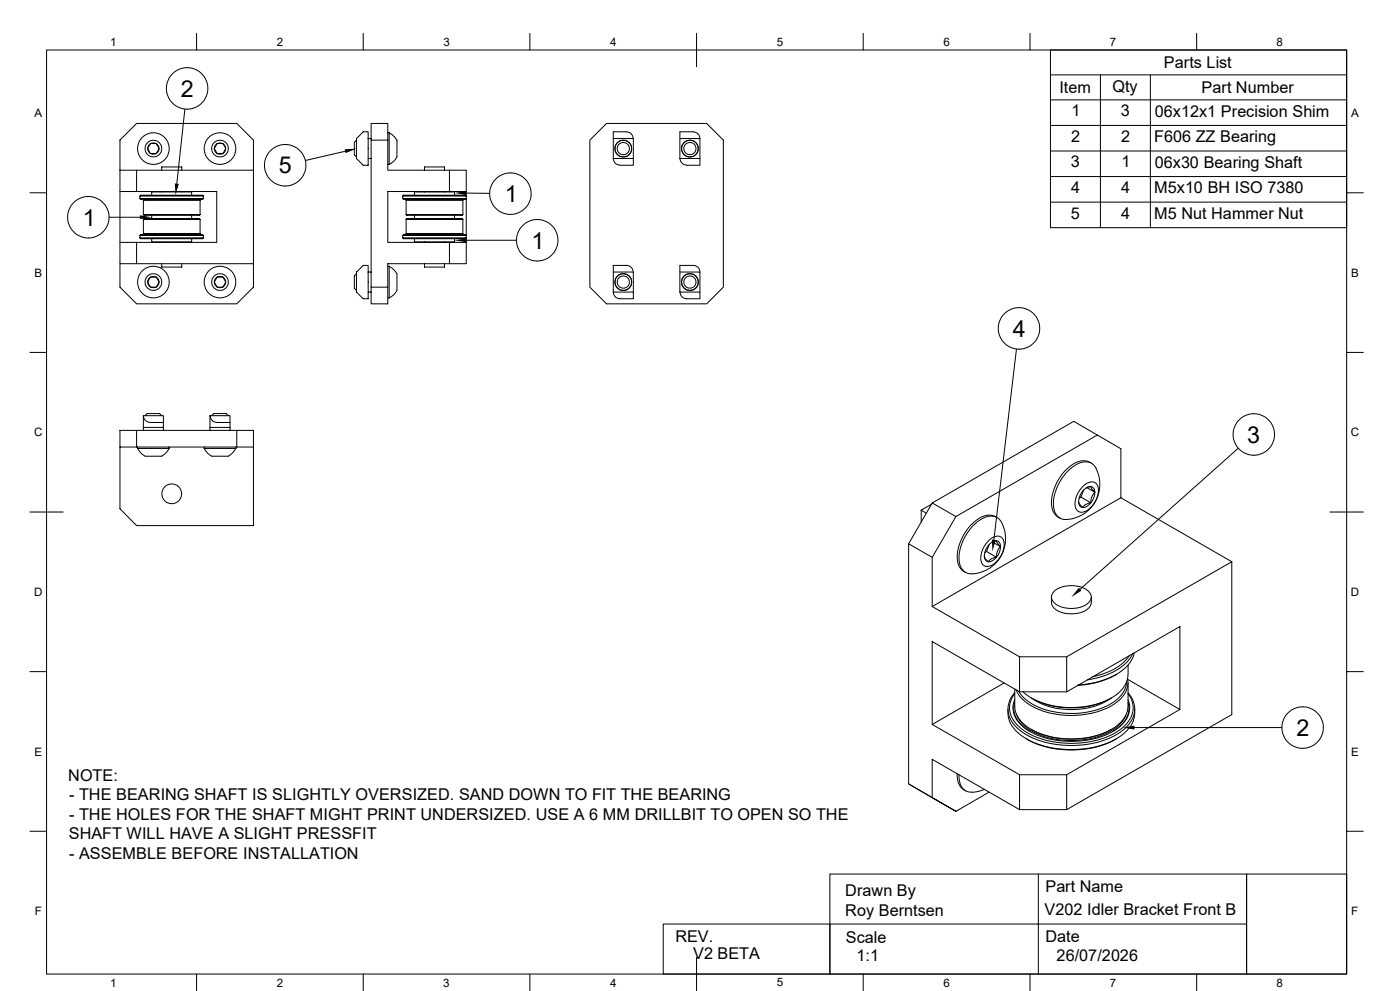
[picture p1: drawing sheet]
<svg xmlns="http://www.w3.org/2000/svg" width="420mm" height="297mm" viewBox="0 0 420 297" stroke-linecap="round" stroke-linejoin="round" font-family="sans-serif">
<g fill="none" stroke="#000" stroke-width=".3">
<path d="M14 15h390v276.9h-390zM59 10v5M109 10v5M159 10v5M209 10v10M259 10v5M309 10v5M359 10v5M404 15h-88.9v53.2h88.9M55.5 32.7l-2.5 22.3M108.6 39.8l.4-.3h1.4v10h-1.4l-2.1-2v-6zM116.3 39.8h.5v9.5"/>
<path d="M116.7 39.8l1.4 1 1 1.3M315.1 22.4h88.9M315.1 29.9h88.9M315.1 37.6h88.9M330.1 22.4v45.8M345.1 22.4v45.8M9 57.8h5M36 51h5v6.4M36 57.4h29v15.2h-24M41 51h35M42 59.5l.2 .2h18.6l.2-.2M42 59.5h19"/>
<path d="M42 58.8l.2-.3h18.6l.2 .3M42 58.8h19M42 58.8v.7M43 60h17M43 60v4.3M43.1 59.9h16.8M43.1 59.7v.2M43.1 59.9l-.1 .1M45.1 43.1l1.8-.1 .6 1.1a1.01 1.01 0 0 1-.3 1.4l-.3 .5h-1.3a1.25 1.25 0 0 1-1.1-1l-.2-.6zM45.5 58.5v-1h12v1M48.5 51v-1h6v1M48.5 57.4v.1"/>
<path d="M54.5 57.4v.1M59.9 59.7v.2M59.9 59.9l.1 .1M60 60v4.3M61 58.8v.7M65.2 43h1.2a1.25 1.25 0 0 1 1.1 1.1l.2 .5-.6 1a1.24 1.24 0 0 1-1.4 .4h-.5l-.7-1.1a1.01 1.01 0 0 1 .4-1.3zM103.5 45.3l-11.8 2.8M106.9 42l-.6 .7v3.7l.6 .6M110.4 41.5h.9M110.4 47.5h.9M111.3 42v-5h5v5M116.3 49.3h.5"/>
<path d="M119.1 42v2.5a4 4 0 0 1-.6 3.4l-1.7 1.4M120.8 59.5h19.1l-.3 .2h-18.5zM120.8 58.8v.7M121.1 58.5h18.5l.3 .3h-19.1zM121.8 60h17.1M121.8 60v4.3M122 59.9h16.7M122 59.7v.2M122 59.9l-.2 .1M124.3 58.5v-1h12.1v1M127.3 51v-1h6v1M127.3 57.4v.1"/>
<path d="M133.3 57.4v.1M134.8 57.4v-6.4h-18.5v-9h-5v44.1h5v-7.1h18.5v-6.4h5.1v6.4h-5.1M134.8 51h5.1v6.4M138.7 59.7v.2M138.7 59.9l.2 .1M138.9 60v4.3M139.8 57.9l7.1 .1M139.9 57.4h-23.6v15.2h18.5M139.9 57.4v15.2M177 42l4.9-5h30.1l5 5v44.1l-5 5h-30.1l-4.9-5zM184 41.5h6v6M184 47.5h6v2h-4a2.02 2.02 0 0 1-2-2z"/>
<path d="M189.9 41.5a2.02 2.02 0 0 0-1.9-2h-4v8M204 41.5h6v6M204 47.5h6v2h-4a2.02 2.02 0 0 1-2-2zM210 41.5a2.02 2.02 0 0 0-2-2h-4v8M315.1 45.3h88.9M315.1 52.9h88.9M404 57.8h5M32.8 65.1h9.2M36 72.6v-30.6l5-5h30l5 5v44.1l-5 5h-30l-5-5v-7.1M36 72.6h5v6.4h-5zM41 79h35M42 70.6l.2-.3h18.6l.2 .3"/>
<path d="M42 70.6h19M42 71.3l.2 .2h18.6l.2-.2M42 71.3h19M42 70.6v.7M43 65.7l.2-.2h16.6l.2 .2M43 65.7h17M43 70.1h17M43 64.3l.2 .2h16.6l.2-.2M43 64.3h17M43 70.1l.1 .1M43 65.7v4.4M43.1 70.2h16.8"/>
<path d="M43.1 70.2v.1M45.5 71.5v1h12v-1M45.5 64.5v1M48.5 79v1.1h6v-1.1M48.5 72.5v.1M54.5 72.5v.1M57.5 64.5v1M59.9 70.2v.1M60 70.1l-.1 .1M60 65.7v4.4M61 70.6v.7M116.3 79.8h.5v9.5"/>
<path d="M116.7 79.8a3.5 3.5 0 0 1 2.4 4.1v.6a3.9 3.9 0 0 1-1 3.8l-1.3 1M120.8 70.6l.3-.3h18.5l.3 .3zM120.8 71.3h19.1l-.3 .2h-18.5zM120.8 70.6v.7M121.8 65.7l.2-.2h16.6l.3 .2M121.8 65.7h17.1M121.8 70.1h17.1M121.8 64.3l.2 .2h16.6l.3-.2M121.8 64.3h17.1M121.8 70.1l.2 .1M121.8 65.7v4.4M122 70.2h16.7"/>
<path d="M122 70.2v.1M124.3 71.5v1h12.1v-1M124.3 64.5v1M127.3 79v1.1h6v-1.1M127.3 72.5v.1M133.3 72.5v.1M136.4 64.5v1M138.7 70.2v.1M138.9 70.1l-.2 .1M138.9 65.7v4.4M139.8 72h15.1M315.1 60.6h88.9"/>
<path d="M45.1 83.1h1.8M45.1 83.1l-.8 1.4 .6 1.1a1.17 1.17 0 0 0 1.5 .5 1.07 1.07 0 0 0 1-1l.1-.2a1.01 1.01 0 0 0-.3-1.3l-.3-.5M45.2 83.1l.8-.3 .9 .3M45.2 83.1a1.7 1.7 0 0 0-.5 2.5 1.7 1.7 0 0 0 2.6 0 1.7 1.7 0 0 0-.4-2.5M65.2 83.1h1.2a1.25 1.25 0 0 1 1.1 1l.2 .5-.6 1a1.17 1.17 0 0 1-1.4 .5h-.1a1.07 1.07 0 0 1-1-1l-.3-.6M65.2 83.1l-.9 1.4M65.2 83.1a1.7 1.7 0 0 1 2.4 .8 1.7 1.7 0 0 1-1.3 2.3 1.7 1.7 0 0 1-2-1.7M65.2 83.1l-.7 .6-.2 .8M106.9 81.5l2.1-2h1.4v10h-1.4l-2.1-2zM106.9 82l-.6 .7v3.7l.6 .6M110.4 81.5h.9M110.4 87.5h.9"/>
<path d="M111.3 86.1v5h5v-5M116.3 89.3h.5M184 81.5h6v6M184 87.5h6v2h-4a2.02 2.02 0 0 1-2-2zM189.9 81.5a2.02 2.02 0 0 0-1.9-2h-4v8M204 81.5h6v6M204 87.5h6v2h-4a2.02 2.02 0 0 1-2-2zM210 81.5a2.02 2.02 0 0 0-2-2h-4v8M9 105.6h5M304.9 104.6l-6.7 57.2M404 105.6h5M36 134h5"/>
<path d="M41 129v5h30M41.2 134v.4M41.3 134.4a3.5 3.5 0 0 0 4 2.3h3.2M43 124.6a2.02 2.02 0 0 0 2 2h4v1.5h-6zM43 124.6h6v2M43 128.1v.9M43.5 124.6l.7-.6h3.7l.6 .6M49 128.1v.9M50.7 134.4l-.9 1.3-1.3 1M50.8 134v.4h-9.6M61.3 134.4a3.5 3.5 0 0 0 4.1 2.3h1.3a2.94 2.94 0 0 0 3.4-1.4l.6-.9M61.3 134v.4"/>
<path d="M63 124.6h6v2M63 128.1v.9M63 124.6a2.02 2.02 0 0 0 2 2h4v1.5h-6zM63.5 124.6l.6-.6h3.8l.6 .6M69 128.1v.9M70.8 134v.4h-9.5M71 129v5h5v-5h-40v23.5l5 5h35v-23.5M326.9 138.5a5.4 5.4 0 0 0-6.1 1.4 14.4 14.4 0 0 0-5.2 12.2l.3 1.2 .7 1 1.4 1M326.9 138.5l.5 .3M329.2 130.4l-42.4 24.4-7.1-4.1M371.4 134.4l-47.4 42.2M9 153.5h10"/>
<path d="M277.9 153.8l-1.5-.9v3.6M279.4 151.1l-3.1 1.9M286.8 154.8l-7.1 12.2M299.1 155.1a5.2 5.2 0 0 0-6.6 1.1 14.4 14.4 0 0 0-5.2 12.2l.4 1.2 .6 1 1.3 1M300.5 156.5a3.9 3.9 0 0 0-5.9-1 14.1 14.1 0 0 0-6.7 13.4 3.7 3.7 0 0 0 4.7 3 10.6 10.6 0 0 0 7.9-15.3M319.9 155.7a10.5 10.5 0 0 0 8.2-16.3 4.6 4.6 0 0 0-5.9 .3 14.2 14.2 0 0 0-6 12.9 3.5 3.5 0 0 0 3.7 3.1M324.3 149l2.9 1.7M324.8 145.9a3.1 3.1 0 0 1 4-1 5.2 5.2 0 0 1-.7 6.1 4.5 4.5 0 0 1-4.2 2.5 2.65 2.65 0 0 1-1.3-3.4l.6-1.9zM325.1 146.9l-.8 2.1-.6 .3M325.1 146.9a2.01 2.01 0 0 1 3-.6 4.4 4.4 0 0 1-3.3 5.8 1.77 1.77 0 0 1-1.1-2.5l.6-1.6zM325.8 146.2l.5-.1a.62 .62 0 0 1 1-.1l.8 1.2a.4 .4 0 0 1 .4 .4 .4 .4 0 0 1-.4 .4l-.8 1.8a.86 .86 0 0 1-1 1.2l-1 .5a.51 .51 0 0 1-.5 .5 .51 .51 0 0 1-.5-.4l-.7-1.2M326 146.1l2.5 1.4"/>
<path d="M336.3 149.2v-14.7l-14.2-8.2-42.4 24.4-7.1 12.3M398.9 153.5h10.1M296 165.3l2.9 1.7M296.5 162.1a3.1 3.1 0 0 1 4.1-.9 5.2 5.2 0 0 1-.8 6.1 4.5 4.5 0 0 1-4.2 2.4 2.65 2.65 0 0 1-1.3-3.3l.6-2zM296.8 163.2l-.8 2.1-.6 .3M297.7 162.4l2.4 1.4M298.9 162.1l-1.4 .4M298.9 162.1l.9 1.4a.52 .52 0 0 1 .2 .5 .52 .52 0 0 1-.4 .4l-.6 1.7a.9 .9 0 0 1-1.1 1.2l-1 .6a.49 .49 0 0 1-.5 .4 .49 .49 0 0 1-.4-.4l-.7-1.2M299 162.1a1.44 1.44 0 0 1 1.1 1.7M299 162.1a4.4 4.4 0 0 0-3.4 5.8 1.83 1.83 0 0 0 2.8-.3 5.3 5.3 0 0 0 1.7-3.8M315.4 178.9a3.6 3.6 0 0 0 .7 3.3 8.6 8.6 0 0 0 10.6 0l.5-.8 .2-.8M316.2 177.2a8.4 8.4 0 0 1 10.7 .4 2.42 2.42 0 0 1-1.3 3.8 8.9 8.9 0 0 1-9.4-.8 2.23 2.23 0 0 1 0-3.4z"/>
<path d="M327.4 178.9v1.7M369.5 168.4v45.8l-49.5 28.5M279.7 181.8l56.6-32.6 33.2 19.2-49.5 28.5M305.9 196.9h14.1v10.4M338.4 199.3a9.8 9.8 0 0 1-.8 5.9 15.1 15.1 0 0 1-10.4 6.3 25.2 25.2 0 0 1-19.6-3.6l-.8-.6M338.8 196.4a17 17 0 0 1-11.1 6.5M339.8 195.9a14.9 14.9 0 0 1-10.1 7.1l-3.6 .8M340.3 195.6a11.3 11.3 0 0 1-7.4 7.5 26 26 0 0 1-9.4 2.2M9 201.3h5M301.2 204.7l-21.5 12.4M302.4 212.5a9.1 9.1 0 0 0 5.6 8.9 29.4 29.4 0 0 0 27.7-.5 8.8 8.8 0 0 0 4.7-8.4M304.4 207.6a7.1 7.1 0 0 0 .8 10.7 25.8 25.8 0 0 0 18.9 5 20.7 20.7 0 0 0 14.7-6.4 6.9 6.9 0 0 0-.4-9.3"/>
<path d="M304.4 210.6a7 7 0 0 0 3.1 7.6l1.5 1.1M304.4 207.9a6.8 6.8 0 0 0 1.1 9.7 24.3 24.3 0 0 0 17.2 5.2 21.7 21.7 0 0 0 15.2-5.8 6.7 6.7 0 0 0 .5-9.1M304.4 209.7a7 7 0 0 0 3.2 8.6 26.7 26.7 0 0 0 22.6 2.5 12.7 12.7 0 0 0 8.3-6.6l.4-2.3-.5-2.2M305 214.3a12.9 12.9 0 0 0 9 6.7 25.6 25.6 0 0 0 20.6-2.8l2-1.8 1.2-2.1M305.9 207.3v-10.4l-26.2-15.1v-14.8l-7.1-4v71.9l7.1 4.2v-11.5l26.2 15.1v-10.5h14.1v10.5h-14.1M309.3 218.6a26.4 26.4 0 0 0 23.9 .1M309.3 209.2l.4 .2M309.6 209.3a25.8 25.8 0 0 0 23.6 0M310 209.6a22.4 22.4 0 0 0 22.7 0M333.5 218.6l-.2 .1M333.5 209.2l-.3 .2M334.9 202.1a26.4 26.4 0 0 1-11.6 3.3"/>
<path d="M337.9 204.6a8.4 8.4 0 0 1-5 6.6 25.6 25.6 0 0 1-24.2-.8l-2.1-1.8-1-1.4M338.2 203.5a7 7 0 0 1-3.2 7 24.3 24.3 0 0 1-17.2 3.7 17.6 17.6 0 0 1-12.3-6l-.7-1.5M338.3 203.6l15.6 9v-24.8l-33.9 19.5h-14.1l-26.2-15v24.8l26.2 15.1M338.4 210.6a7 7 0 0 1-3.1 7.6l-1.5 1.1M338.4 204.6v7.1a9.4 9.4 0 0 1-6.4 7.7 26.9 26.9 0 0 1-23.1-1 8.3 8.3 0 0 1-4.5-6.7v-5.2M340.3 218.1h44.3M353.9 212.6l-33.9 19.6M404 201.3h5M272.6 235l14.2 8.2M287.1 231.9a4.9 4.9 0 0 0 2 4.7M287.7 232.2a4.5 4.5 0 0 0 2.7 5.1l1.2 .1M289.1 236.7l.5 .3"/>
<path d="M295.3 236.6l-1.8 .6-1.9 .2M296.7 237.4l-9.9 5.8-7.1-4.1M307.9 221.4l.3 .2M308.2 221.7a29.2 29.2 0 0 0 26.4 0M334.9 221.4l-.3 .2M9 249.1h5M404 249.1h5M199 276.9h50v15h-50zM249 262h125v29.9h-125zM249 276.9h125M311.5 262v29.9M374 262h30v29.9h-30z"/>
<path d="M59 291.9v5M109 291.9v5M159 291.9v5M209 286.9v10M259 291.9v5M309 291.9v5M359 291.9v5"/>
<circle cx="56.1" cy="26.5" r="6.2"/>
<circle cx="46" cy="44.5" r="2.51"/>
<circle cx="46" cy="44.5" r="4.7"/>
<circle cx="46" cy="44.5" r="1.7"/>
<circle cx="66" cy="44.5" r="2.51"/>
<circle cx="66" cy="44.5" r="4.7"/>
<circle cx="66" cy="44.5" r="1.7"/>
<circle cx="85.6" cy="49.5" r="6.2"/>
<circle cx="153.1" cy="58" r="6.2"/>
<circle cx="187" cy="44.5" r="2.51"/>
<circle cx="187" cy="44.5" r="1.83"/>
<circle cx="207" cy="44.5" r="2.51"/>
<circle cx="207" cy="44.5" r="1.83"/>
<circle cx="26.5" cy="65.1" r="6.2"/>
<circle cx="161.2" cy="72" r="6.2"/>
<circle cx="46" cy="84.5" r="2.51"/>
<circle cx="46" cy="84.5" r="4.7"/>
<circle cx="66" cy="84.5" r="2.51"/>
<circle cx="66" cy="84.5" r="4.7"/>
<circle cx="187" cy="84.6" r="2.51"/>
<circle cx="187" cy="84.5" r="1.83"/>
<circle cx="207" cy="84.6" r="2.51"/>
<circle cx="207" cy="84.5" r="1.83"/>
<circle cx="305.7" cy="98.4" r="6.2"/>
<circle cx="376.1" cy="130.2" r="6.2"/>
<circle cx="51.5" cy="148" r="2.97"/>
<circle cx="390.8" cy="218.1" r="6.2"/>
</g>
<path d="M52.5 55l1.1 .1-.9 3.4zM103.4 44.7l3.6-.2-3.3 1.4zM136.3 57.8l3.5-.5v1.2zM42 64.5l3.5 .6-3.5 .6zM136.3 72l3.5-.5v1.1zM297.6 161.7l1.1 .1-1 3.5zM323.6 176.1l.8 .9-3 1.9zM336.8 218.1l3.5-.6v1.2z" fill="#000"/>
<g font-size="7">
<text x="54.3" y="29">2</text>
<text x="83.6" y="52">5</text>
<text x="151.5" y="60.5">1</text>
<text x="24.8" y="67.6">1</text>
<text x="159.5" y="74.5">1</text>
<text x="303.9" y="100.9">4</text>
<text x="374.2" y="132.7">3</text>
<text x="388.9" y="220.6">2</text>
</g>
<g font-size="4.9">
<text x="349.2" y="20.4">Parts List</text>
<text x="317.8" y="27.9">Item</text>
<text x="333.7" y="27.4">Qty</text>
<text x="360.5" y="27.9">Part Number</text>
<text x="321.4" y="34.8">1</text>
<text x="336.2" y="34.8">3</text>
<text x="346.4" y="35">06x12x1 Precision Shim</text>
<text x="321.3" y="42.5">2</text>
<text x="336.3" y="42.5">2</text>
<text x="346.2" y="42.6">F606 ZZ Bearing</text>
<text x="321.3" y="50.2">3</text>
<text x="336.4" y="50.2">1</text>
<text x="346.4" y="50.3">06x30 Bearing Shaft</text>
<text x="321.4" y="57.8">4</text>
<text x="336.3" y="57.8">4</text>
<text x="346.2" y="58">M5x10 BH ISO 7380</text>
<text x="321.3" y="65.5">5</text>
<text x="336.4" y="65.5">4</text>
<text x="346.2" y="65.6">M5 Nut Hammer Nut</text>
<text x="20.5" y="233.9">NOTE:</text>
<text x="20.7" y="239.8">- THE BEARING SHAFT IS SLIGHTLY OVERSIZED. SAND DOWN TO FIT THE BEARING</text>
<text x="20.7" y="245.7">- THE HOLES FOR THE SHAFT MIGHT PRINT UNDERSIZED. USE A 6 MM DRILLBIT TO OPEN SO THE</text>
<text x="20.6" y="251.6">SHAFT WILL HAVE A SLIGHT PRESSFIT</text>
<text x="20.7" y="257.5">- ASSEMBLE BEFORE INSTALLATION</text>
<text x="253.6" y="268.4">Drawn By</text>
<text x="313.6" y="267.5">Part Name</text>
<text x="253.6" y="274.7">Roy Berntsen</text>
<text x="313.3" y="274.3">V202 Idler Bracket Front B</text>
<text x="202.6" y="282.4">REV.</text>
<text x="207.9" y="287.4">V2 BETA</text>
<text x="253.7" y="282.5">Scale</text>
<text x="257" y="288">1:1</text>
<text x="313.6" y="282.4">Date</text>
<text x="316.9" y="288">26/07/2026</text>
</g>
<g font-size="3.5">
<text x="33" y="13.7">1</text>
<text x="83" y="13.7">2</text>
<text x="133" y="13.7">3</text>
<text x="183" y="13.7">4</text>
<text x="233" y="13.7">5</text>
<text x="283" y="13.7">6</text>
<text x="333" y="13.7">7</text>
<text x="383" y="13.7">8</text>
<text x="10.3" y="35.1">A</text>
<text x="405.3" y="35.1">A</text>
<text x="10.3" y="83">B</text>
<text x="405.3" y="83">B</text>
<text x="10.2" y="130.8">C</text>
<text x="405.2" y="130.8">C</text>
<text x="10.2" y="178.6">D</text>
<text x="405.2" y="178.6">D</text>
<text x="10.3" y="226.4">E</text>
<text x="405.3" y="226.4">E</text>
<text x="10.4" y="274.3">F</text>
<text x="405.4" y="274.3">F</text>
<text x="33" y="295.7">1</text>
<text x="83" y="295.7">2</text>
<text x="133" y="295.7">3</text>
<text x="183" y="295.7">4</text>
<text x="233" y="295.7">5</text>
<text x="283" y="295.7">6</text>
<text x="333" y="295.7">7</text>
<text x="383" y="295.7">8</text>
</g>
</svg>
